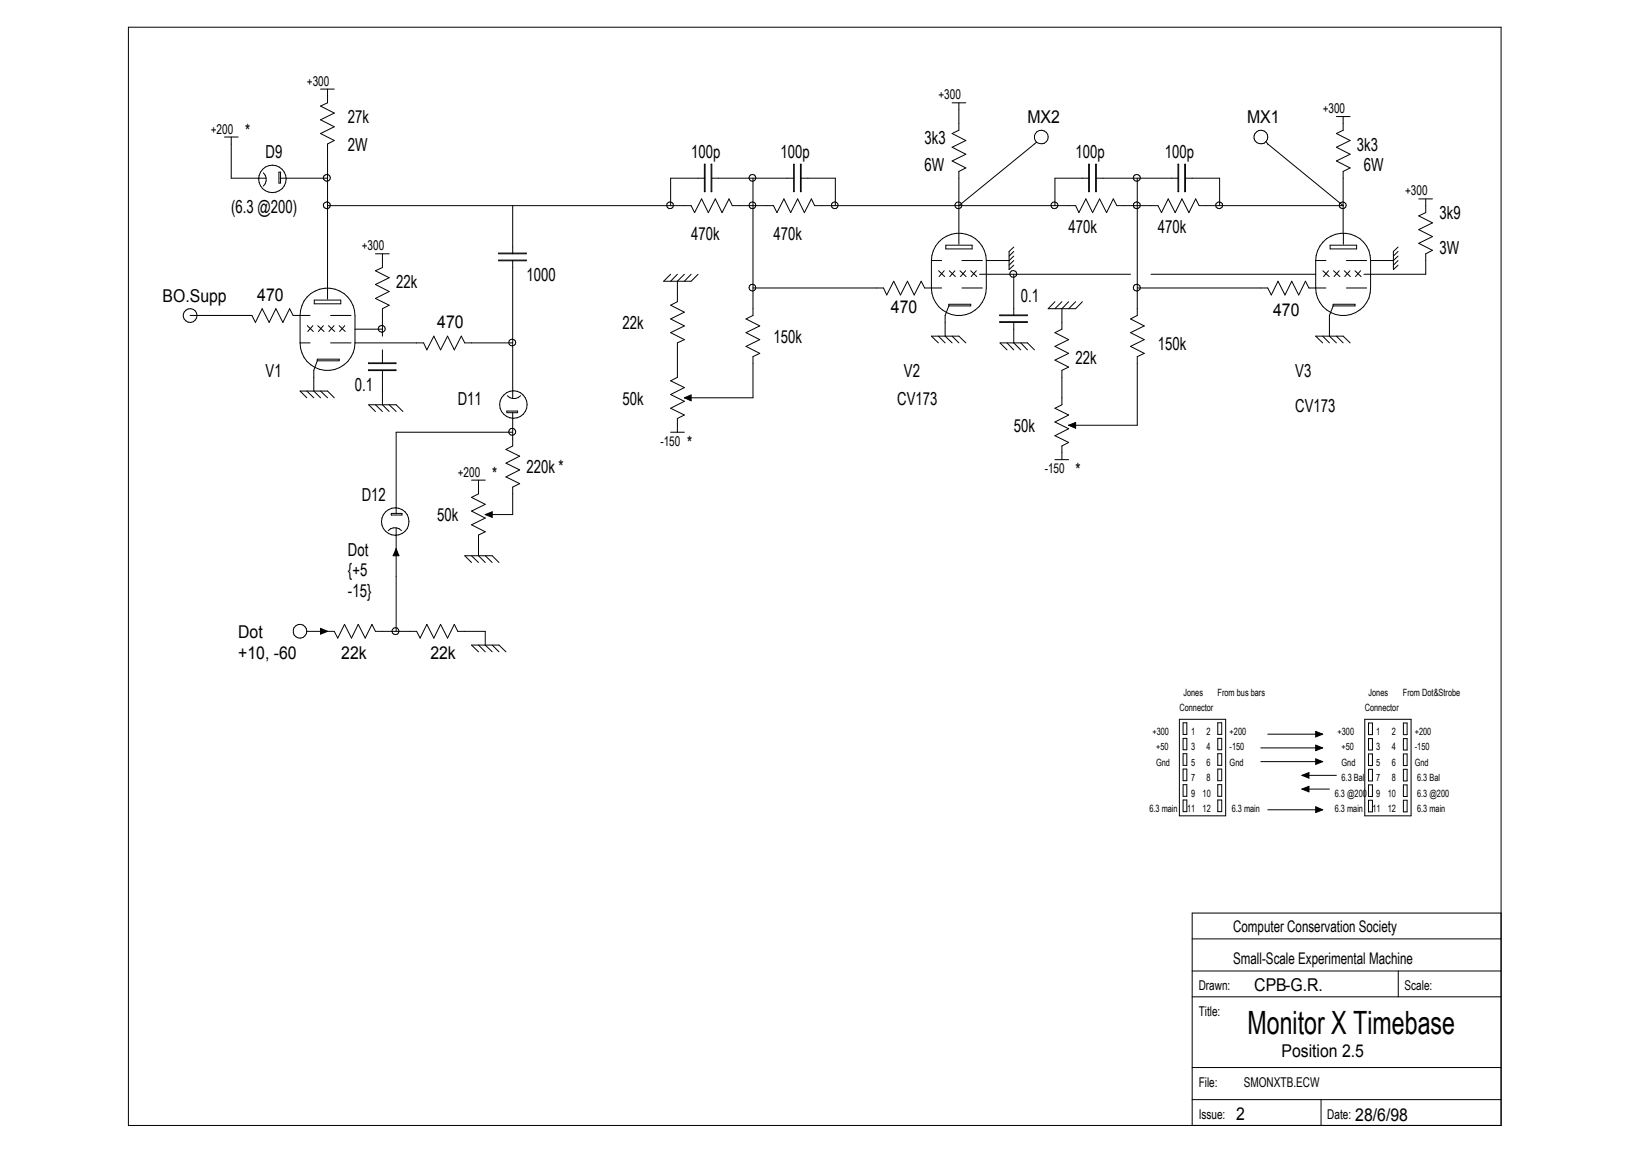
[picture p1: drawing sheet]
<svg xmlns="http://www.w3.org/2000/svg" width="297mm" height="210mm" viewBox="0 0 297 210" stroke-linecap="round" stroke-linejoin="round" font-family="sans-serif">
<g fill="none" stroke="#000" stroke-width=".18">
<path d="M23.4 5h249.8v199.8h-249.8zM58.3 16.2h2.5M59.6 16.2v2.5l-1.3 .6 2.5 1.3-2.5 1.2 2.5 1.3-2.5 1.2 2.5 1.3-1.2 .6v26.2M173.3 18.7h2.5M174.5 18.7v5l-1.2 .6 2.5 1.3-2.5 1.2 2.5 1.3-2.5 1.2 2.5 1.3-1.3 .6v11.2M40.9 24.9h2.4M42.1 24.9v7.5h6.2M47.9 31.5a1.64 1.64 0 0 1 0 2.4M50.8 31.3h.3v2h-.3zM51 32.4h8.6M93.3 37.4v8.8M128.2 29.9h.1v5h-.1z"/>
<path d="M128.3 32.4h-6.3v5M129.4 29.9h.1v5h-.1zM129.5 32.4h15M137 32.4v25l-1.2 .6 2.5 1.3-2.5 1.2 2.5 1.3-2.5 1.2 2.5 1.3-1.3 .6v7.5h-12.5M144.4 29.9l.1 5zM145.7 29.9h.1v5h-.1zM145.8 32.4h6.2v5M188.6 25.9l-14.1 11.5M198.1 29.9h.1v5h-.1zM198.2 32.4h-6.2v5M199.4 29.9h.1v5h-.1zM199.5 32.4h15"/>
<path d="M207 32.4v25l-1.3 .6 2.5 1.3-2.5 1.2 2.5 1.3-2.5 1.2 2.5 1.3-1.2 .6v12.5h-12.5M214.4 29.9h.1v5h-.1zM215.6 29.9h.1v5h-.1zM215.7 32.4h6.3v5M230.4 25.8l.4 .5M230.7 26.2l13.7 11.2h-26.2l-.6-1.2-1.2 2.5-1.3-2.5-1.2 2.5-1.3-2.5-1.2 2.5-.7-1.3h-7.5l-.6-1.2-1.2 2.5-1.3-2.5-1.3 2.5-1.2-2.5-1.3 2.5-.6-1.3h-47.4l-.6-1.2-1.3 2.5-1.2-2.5-1.3 2.5-1.2-2.5-1.3 2.5-.6-1.3h-7.5l-.6-1.2-1.3 2.5-1.2-2.5-1.3 2.5-1.2-2.5-1.3 2.5-.6-1.3h-66.2M243.2 21.2h2.5M244.4 21.2v2.5l-1.2 .6 2.5 1.3-2.5 1.2 2.5 1.3-2.5 1.2 2.5 1.3-1.3 .6v11.2M258.2 36.2h2.5M259.5 36.2v2.5l-1.3 .6 2.5 1.3-2.5 1.2 2.5 1.3-2.5 1.2 2.5 1.3-1.2 .6v3.7h-11.3M34.6 57.4h11.2l.7 1.3 1.2-2.5 1.3 2.5 1.2-2.5 1.3 2.5 1.2-2.5 .6 1.2h3.1M55.9 59.3l1.1 1"/>
<path d="M56.9 59.3l-.9 1M57.2 54.6h4.8v.7h-4.8zM57.8 59.3l1.2 1M58.8 59.3l-.8 1M59.6 52.5v1.9M59.8 59.3l1.1 1M60.2 57.4h3.7M60.8 59.3l-.9 1M61.7 59.3l1.1 1M62.7 59.3l-.9 1M64.6 59.9h5M68.3 46.2h2.5"/>
<path d="M69.6 46.2v2.5l-1.3 .6 2.5 1.2-2.5 1.3 2.5 1.2-2.5 1.3 2.5 1.2-1.2 .7v5M90.8 46.1h5v.1h-5zM90.8 47.3h5v.2h-5zM93.3 47.4v25M122 49.9l-1.2 1.3h5l1.2-1.3M123.3 49.9l-1.3 1.3M124.5 49.9l-1.2 1.3v3.7l-1.3 .6 2.5 1.3-2.5 1.2 2.5 1.3-2.5 1.2 2.5 1.3-1.2 .6v6.3l-1.3 .6 2.5 1.2-2.5 1.3 2.5 1.2-2.5 1.3 2.5 1.2-1.2 .7v2.5M125.8 49.9l-1.3 1.3M137 52.4h23.8l.6 1.3 1.2-2.5 1.3 2.5 1.2-2.5 1.3 2.5 1.2-2.5 .7 1.2h3.1M169.5 47.4v5a5 5 0 0 0 5 5 5 5 0 0 0 5-5v-5M169.5 47.4a5 5 0 0 1 5-5 5 5 0 0 1 5 5M169.5 47.4h1.9"/>
<path d="M170.8 49.3l1.1 1M171.8 49.3l-.9 1M172.1 44.6h4.8v.7h-4.8zM172.7 55.4h4v.3h-4zM172.7 55.7l-.7 1.7v3.8l1.3 1.2M172.8 49.3l1.1 1M173.8 49.3l-1 1M174.5 42.5v1.9M174.7 49.3l1.1 1M175 47.4h3.8M175 52.4h3.8M175.7 49.3l-.9 1"/>
<path d="M176.7 49.3l1.1 1M177.7 49.3l-1 1M178.3 49.9h27.4M181.9 58.5h5v.2h-5zM181.9 57.3h5v.1h-5zM184.5 46.6l-.9 .8h-4.1M184.5 45l-.9 .8v3.3l.9-.8M184.5 47.4l-.9 .9M184.5 45.8l-.9 .8M184.5 58.7v3.7l1.3 1.3M184.5 49.9v7.5M192 54.9l-1.2 1.3h4.9l1.3-1.3"/>
<path d="M193.3 54.9l-1.3 1.3M194.5 54.9l-1.2 1.3v3.7l-1.3 .6 2.5 1.3-2.5 1.2 2.5 1.3-2.5 1.2 2.5 1.3-1.2 .6v6.3l-1.3 .6 2.5 1.2-2.5 1.3 2.5 1.2-2.5 1.3 2.5 1.2-1.2 .7v2.5M195.7 54.9l-1.2 1.3M207 52.4h23.7l.7 1.3 1.2-2.5 1.2 2.5 1.3-2.5 1.2 2.5 1.3-2.5 .6 1.2h3.1M209.5 49.9h29.9M239.4 47.4v5a5 5 0 0 0 5 5 5 5 0 0 0 5-5v-5M239.4 47.4a5 5 0 0 1 5-5 5 5 0 0 1 5 5M239.4 47.4h1.9M240.7 49.3l1.2 1M241.8 49.3l-.9 1M242.1 44.6h4.8v.7h-4.8zM242.6 55.4h4v.3h-4z"/>
<path d="M242.6 55.7l-.7 1.7v3.8l1.3 1.2M242.7 49.3l1.1 1M243.7 49.3l-.9 1M244.5 42.5v1.9M244.6 49.3l1.1 1M245 47.4h3.7M245 52.4h3.7M245.7 49.3l-1 1M246.6 49.3l1.1 1M247.6 49.3l-.9 1M254.4 46.6l-.8 .8h-4.2M254.4 45l-.8 .8v3.3l.8-.8"/>
<path d="M254.4 47.4l-.8 .9M254.4 45.8l-.8 .8M54.6 62.4v-5a5 5 0 0 1 5-5 5 5 0 0 1 5 5v5M54.6 62.4a5 5 0 0 0 5 5 5 5 0 0 0 5-5M54.6 62.4h1.8M55.8 72.4l-1.2-1.2h5l1.2 1.2M55.8 71.2l1.3 1.2M57.7 65.4h4v.3h-4zM57.7 65.7l-.6 1.7v3.8l1.2 1.2M58.3 71.2l1.3 1.2M60.2 62.4h3.7M64.6 62.4h12.5l.6 1.3 1.3-2.5 1.2 2.5 1.2-2.5 1.3 2.5 1.2-2.5 .7 1.2h8.7"/>
<path d="M67.1 67.3h5v.1h-5zM67.1 66h5v.2h-5zM68.3 74.9l-1.2-1.2h5l1.2 1.2M68.3 73.7l1.3 1.2M69.6 63.7v2.5M69.6 67.4v6.3l1.2 1.2M70.8 73.7l1.3 1.2M92.2 74.8h2v.3h-2zM92.3 72a1.64 1.64 0 0 0 2.4 0M93.3 75v6.2l-1.2 .6 2.5 1.2-2.5 1.3 2.5 1.2-2.5 1.3 2.5 1.2-1.3 .6v5h-5M93.3 78.7h-21.2v14.8M122 78.7h2.5"/>
<path d="M124.5 72.4l1.3-.5v1zM170.8 62.4l-1.3-1.2h5l1.3 1.2M170.8 61.2l1.2 1.2M173.3 61.2l1.2 1.2M183.3 63.7l-1.3-1.3h5l1.3 1.3M183.3 62.4l1.2 1.3M185.8 62.4l1.2 1.3M194.5 77.4l1.2-.5v1zM240.7 62.4l-1.3-1.2h5l1.3 1.2M240.7 61.2l1.2 1.2M243.2 61.2l1.2 1.2M70.7 96.6a1.64 1.64 0 0 1 2.4 0"/>
<path d="M71.2 93.4h2v.3h-2zM72.1 96.1v18.8M72.1 99.9l.5 1.2h-1.1zM85.8 87.4h2.5M87.1 87.4v2.5l-1.3 .6 2.5 1.3-2.5 1.2 2.5 1.3-2.5 1.2 2.5 1.3-1.2 .6v3.7l1.2 1.3M88.3 93.6l1.3-.5v1zM192 83.7h2.5M55.8 114.9h5l.7 1.2 1.2-2.5 1.3 2.5 1.2-2.5 1.3 2.5 1.2-2.5 .6 1.3h7.5l.7 1.2 1.2-2.5 1.3 2.5 1.2-2.5 1.2 2.5 1.3-2.5 .6 1.3h5v2.5l1.3 1.2M58.3 114.3l1.3 .6-1.3 .5zM85.8 102.4l-1.2-1.3h5l1.2 1.3M85.8 101.1l1.3 1.3M87.1 118.6l-1.3-1.2h5l1.3 1.2"/>
<path d="M87.1 117.4l1.2 1.2M88.3 101.1l1.3 1.3M89.6 117.4l1.2 1.2M214.6 130.9h8.5v17.6h-8.5zM215.3 131.5h.7v2.1h-.7zM215.3 134.4h.7v2h-.7zM215.3 137.2h.7v2.1h-.7zM215.3 140h.7v2.1h-.7zM221.6 131.5h.7v2.1h-.7zM221.6 134.4h.7v2h-.7zM221.6 137.2h.7v2.1h-.7zM221.6 140h.7v2.1h-.7z"/>
<path d="M229.4 138.6h11.3M229.4 136.1h11.3M230.7 133.6h10M239.4 133.1l1.3 .5-1.3 .5zM239.4 135.6l1.3 .5-1.3 .5zM239.4 138.1l1.3 .5-1.3 .5zM248.4 130.9h8.4v17.6h-8.4zM249 131.6h.8v2.1h-.8zM249 134.4h.8v2.1h-.8zM249 137.2h.8v2.1h-.8zM249 140h.8v2.1h-.8zM255.4 131.6h.7v2.1h-.7z"/>
<path d="M255.4 134.4h.7v2.1h-.7zM255.4 137.2h.7v2.1h-.7zM255.4 140h.7v2.1h-.7zM215.3 142.8h.7v2.1h-.7zM215.3 145.6h.7v2.1h-.7zM221.6 142.8h.7v2.1h-.7zM221.6 145.6h.7v2.1h-.7zM230.7 147.4h10M236.9 143.6h5M236.9 143.6l1.3-.5v1zM236.9 141.1l1.3-.5v1zM236.9 141.1h6.3"/>
<path d="M239.4 146.8l1.3 .6-1.3 .5zM249 145.6h.8v2.1h-.8zM249 142.8h.8v2.1h-.8zM255.4 142.8h.7v2.1h-.7zM255.4 145.6h.7v2.1h-.7zM217 176.7h56.2M217 170.9h56.2M254.5 176.7v4.7M273.2 166.2h-56.2v38.6M217 194.3h56.2M217 181.4h56.2M217 200.1h56.2"/>
<path d="M240.4 200.1v4.7"/>
<circle cx="49.6" cy="32.6" r="2.49"/>
<circle cx="59.5" cy="37.3" r=".63"/>
<circle cx="59.5" cy="32.3" r=".63"/>
<circle cx="121.9" cy="37.4" r=".62"/>
<circle cx="136.9" cy="32.4" r=".62"/>
<circle cx="136.9" cy="37.4" r=".62"/>
<circle cx="151.9" cy="37.4" r=".62"/>
<circle cx="174.4" cy="37.3" r=".63"/>
<circle cx="189.5" cy="24.9" r="1.25"/>
<circle cx="191.9" cy="37.3" r=".63"/>
<circle cx="206.9" cy="32.3" r=".63"/>
<circle cx="206.9" cy="37.3" r=".63"/>
<circle cx="221.9" cy="37.3" r=".63"/>
<circle cx="229.5" cy="24.9" r="1.25"/>
<circle cx="244.3" cy="37.3" r=".63"/>
<circle cx="34.6" cy="57.4" r="1.25"/>
<circle cx="69.5" cy="59.8" r=".63"/>
<circle cx="136.9" cy="52.3" r=".62"/>
<circle cx="184.4" cy="49.8" r=".63"/>
<circle cx="206.9" cy="52.4" r=".63"/>
<circle cx="93.2" cy="78.6" r=".63"/>
<circle cx="93.2" cy="62.3" r=".63"/>
<circle cx="93.4" cy="73.6" r="2.49"/>
<circle cx="71.9" cy="94.9" r="2.51"/>
<circle cx="54.6" cy="114.9" r="1.25"/>
<circle cx="72" cy="114.9" r=".63"/>
</g>
<path d="M124.5 72.4l1.3-.5v1zM194.5 77.4l1.2-.5v1zM88.3 93.6l1.3-.5v1zM58.3 114.3l1.3 .6-1.3 .5zM72.1 99.9l.5 1.2h-1.1zM239.4 138.1l1.3 .5-1.3 .5zM239.4 135.6l1.3 .5-1.3 .5zM239.4 133.1l1.3 .5-1.3 .5zM236.9 143.6l1.3-.5v1zM236.9 141.1l1.3-.5v1zM239.4 146.8l1.3 .6-1.3 .5z" fill="#000"/>
<text font-size="5.8" x="227" y="188.2">Monitor X Timebase</text>
<g font-size="3.3">
<text x="63.3" y="22.4">27k</text>
<text x="44.6" y="24.9">*</text>
<text x="48.3" y="28.7">D9</text>
<text x="63.3" y="27.4">2W</text>
<text x="125.8" y="28.7">100p</text>
<text x="142" y="28.7">100p</text>
<text x="168.3" y="26.2">3k3</text>
<text x="195.7" y="28.7">100p</text>
<text x="212" y="28.7">100p</text>
<text x="246.9" y="27.4">3k3</text>
<text x="168.3" y="31.2">6W</text>
<text x="248.2" y="31.2">6W</text>
<text x="42.1" y="38.7">(6.3 @200)</text>
<text x="262" y="39.9">3k9</text>
<text x="125.8" y="43.7">470k</text>
<text x="140.8" y="43.7">470k</text>
<text x="194.5" y="42.4">470k</text>
<text x="210.7" y="42.4">470k</text>
<text x="262" y="46.2">3W</text>
<text x="72.1" y="52.4">22k</text>
<text x="95.8" y="51.2">1000</text>
<text x="113.3" y="59.9">22k</text>
<text x="185.8" y="54.9">0.1</text>
<text x="140.8" y="62.4">150k</text>
<text x="210.7" y="63.7">150k</text>
<text x="48.3" y="68.7">V1</text>
<text x="64.6" y="71.2">0.1</text>
<text x="164.5" y="68.7">V2</text>
<text x="195.7" y="66.2">22k</text>
<text x="235.7" y="68.7">V3</text>
<text x="83.3" y="73.7">D11</text>
<text x="113.3" y="73.7">50k</text>
<text x="163.3" y="73.7">CV173</text>
<text x="235.7" y="74.9">CV173</text>
<text x="125.1" y="81.7">*</text>
<text x="184.5" y="78.7">50k</text>
<text x="89.6" y="87.4">*</text>
<text x="95.8" y="86.1">220k *</text>
<text x="195.7" y="86.7">*</text>
<text x="65.8" y="91.1">D12</text>
<text x="79.6" y="94.9">50k</text>
<text x="63.3" y="101.1">Dot</text>
<text x="63.3" y="104.9">{+5</text>
<text x="63.3" y="108.6">-15}</text>
</g>
<g font-size="3.2">
<text x="187" y="22.4">MX2</text>
<text x="226.9" y="22.4">MX1</text>
<text x="29.6" y="54.9">BO.Supp</text>
<text x="46.8" y="54.7">470</text>
<text x="79.6" y="59.8">470</text>
<text x="162.1" y="56.9">470</text>
<text x="231.7" y="57.4">470</text>
<text x="43.3" y="116.1">Dot</text>
<text x="43.3" y="119.9">+10, -60</text>
<text x="62.1" y="119.9">22k</text>
<text x="78.3" y="119.9">22k</text>
<text x="228.3" y="180.3">CPB-G.R.</text>
<text x="233.2" y="192.3">Position 2.5</text>
<text x="225" y="203.8">2</text>
<text x="246.6" y="204">28/6/98</text>
</g>
<g font-size="2.9">
<text x="224.4" y="169.7">Computer Conservation Society</text>
<text x="224.4" y="175.5">Small-Scale Experimental Machine</text>
</g>
<g font-size="2.5">
<text x="55.8" y="15.6">+300</text>
<text x="170.8" y="18.1">+300</text>
<text x="240.7" y="20.6">+300</text>
<text x="38.4" y="24.3">+200</text>
<text x="255.7" y="35.6">+300</text>
<text x="65.8" y="45.6">+300</text>
<text x="120.2" y="81.2">-150</text>
<text x="83.3" y="86.8">+200</text>
<text x="190.1" y="86.1">-150</text>
<text x="218.1" y="180.2">Drawn:</text>
<text x="218.1" y="184.9">Title:</text>
<text x="255.6" y="180.2">Scale:</text>
<text x="218.1" y="197.8">File:</text>
<text x="226.4" y="197.8">SMONXTB.ECW</text>
<text x="218.1" y="203.6">Issue:</text>
<text x="241.6" y="203.6">Date:</text>
</g>
<g font-size="1.8">
<text x="214.6" y="129.5">Connector</text>
<text x="215.3" y="126.7">Jones</text>
<text x="221.6" y="126.7">From bus bars</text>
<text x="248.4" y="129.5">Connector</text>
<text x="249" y="126.7">Jones</text>
<text x="255.3" y="126.7">From Dot&amp;Strobe</text>
<text x="209.7" y="133.7">+300</text>
<text x="210.4" y="136.5">+50</text>
<text x="216.7" y="133.7">1</text>
<text x="216.7" y="136.5">3</text>
<text x="219.5" y="133.7">2</text>
<text x="219.5" y="136.5">4</text>
<text x="223.8" y="133.7">+200</text>
<text x="223.8" y="136.5">-150</text>
<text x="243.4" y="133.7">+300</text>
<text x="244.1" y="136.5">+50</text>
<text x="250.4" y="133.7">1</text>
<text x="250.4" y="136.5">3</text>
<text x="253.3" y="133.7">2</text>
<text x="253.3" y="136.5">4</text>
<text x="257.5" y="133.7">+200</text>
<text x="257.5" y="136.5">-150</text>
<text x="210.4" y="139.3">Gnd</text>
<text x="216.7" y="139.3">5</text>
<text x="216.7" y="142.1">7</text>
<text x="219.5" y="139.3">6</text>
<text x="219.5" y="142.1">8</text>
<text x="223.8" y="139.3">Gnd</text>
<text x="244.1" y="139.3">Gnd</text>
<text x="244.1" y="142.1">6.3 Bal</text>
<text x="250.4" y="139.3">5</text>
<text x="250.4" y="142.1">7</text>
<text x="253.3" y="139.3">6</text>
<text x="253.3" y="142.1">8</text>
<text x="257.5" y="139.3">Gnd</text>
<text x="257.9" y="142.1">6.3 Bal</text>
<text x="209.2" y="147.7">6.3 main</text>
<text x="216" y="147.7">11</text>
<text x="216.7" y="144.9">9</text>
<text x="218.9" y="147.7">12</text>
<text x="218.9" y="144.9">10</text>
<text x="224.2" y="147.7">6.3 main</text>
<text x="242.9" y="144.9">6.3 @200</text>
<text x="242.9" y="147.7">6.3 main</text>
<text x="249.8" y="147.7">11</text>
<text x="250.4" y="144.9">9</text>
<text x="252.6" y="147.7">12</text>
<text x="252.6" y="144.9">10</text>
<text x="257.9" y="144.9">6.3 @200</text>
<text x="257.9" y="147.7">6.3 main</text>
</g>
</svg>
